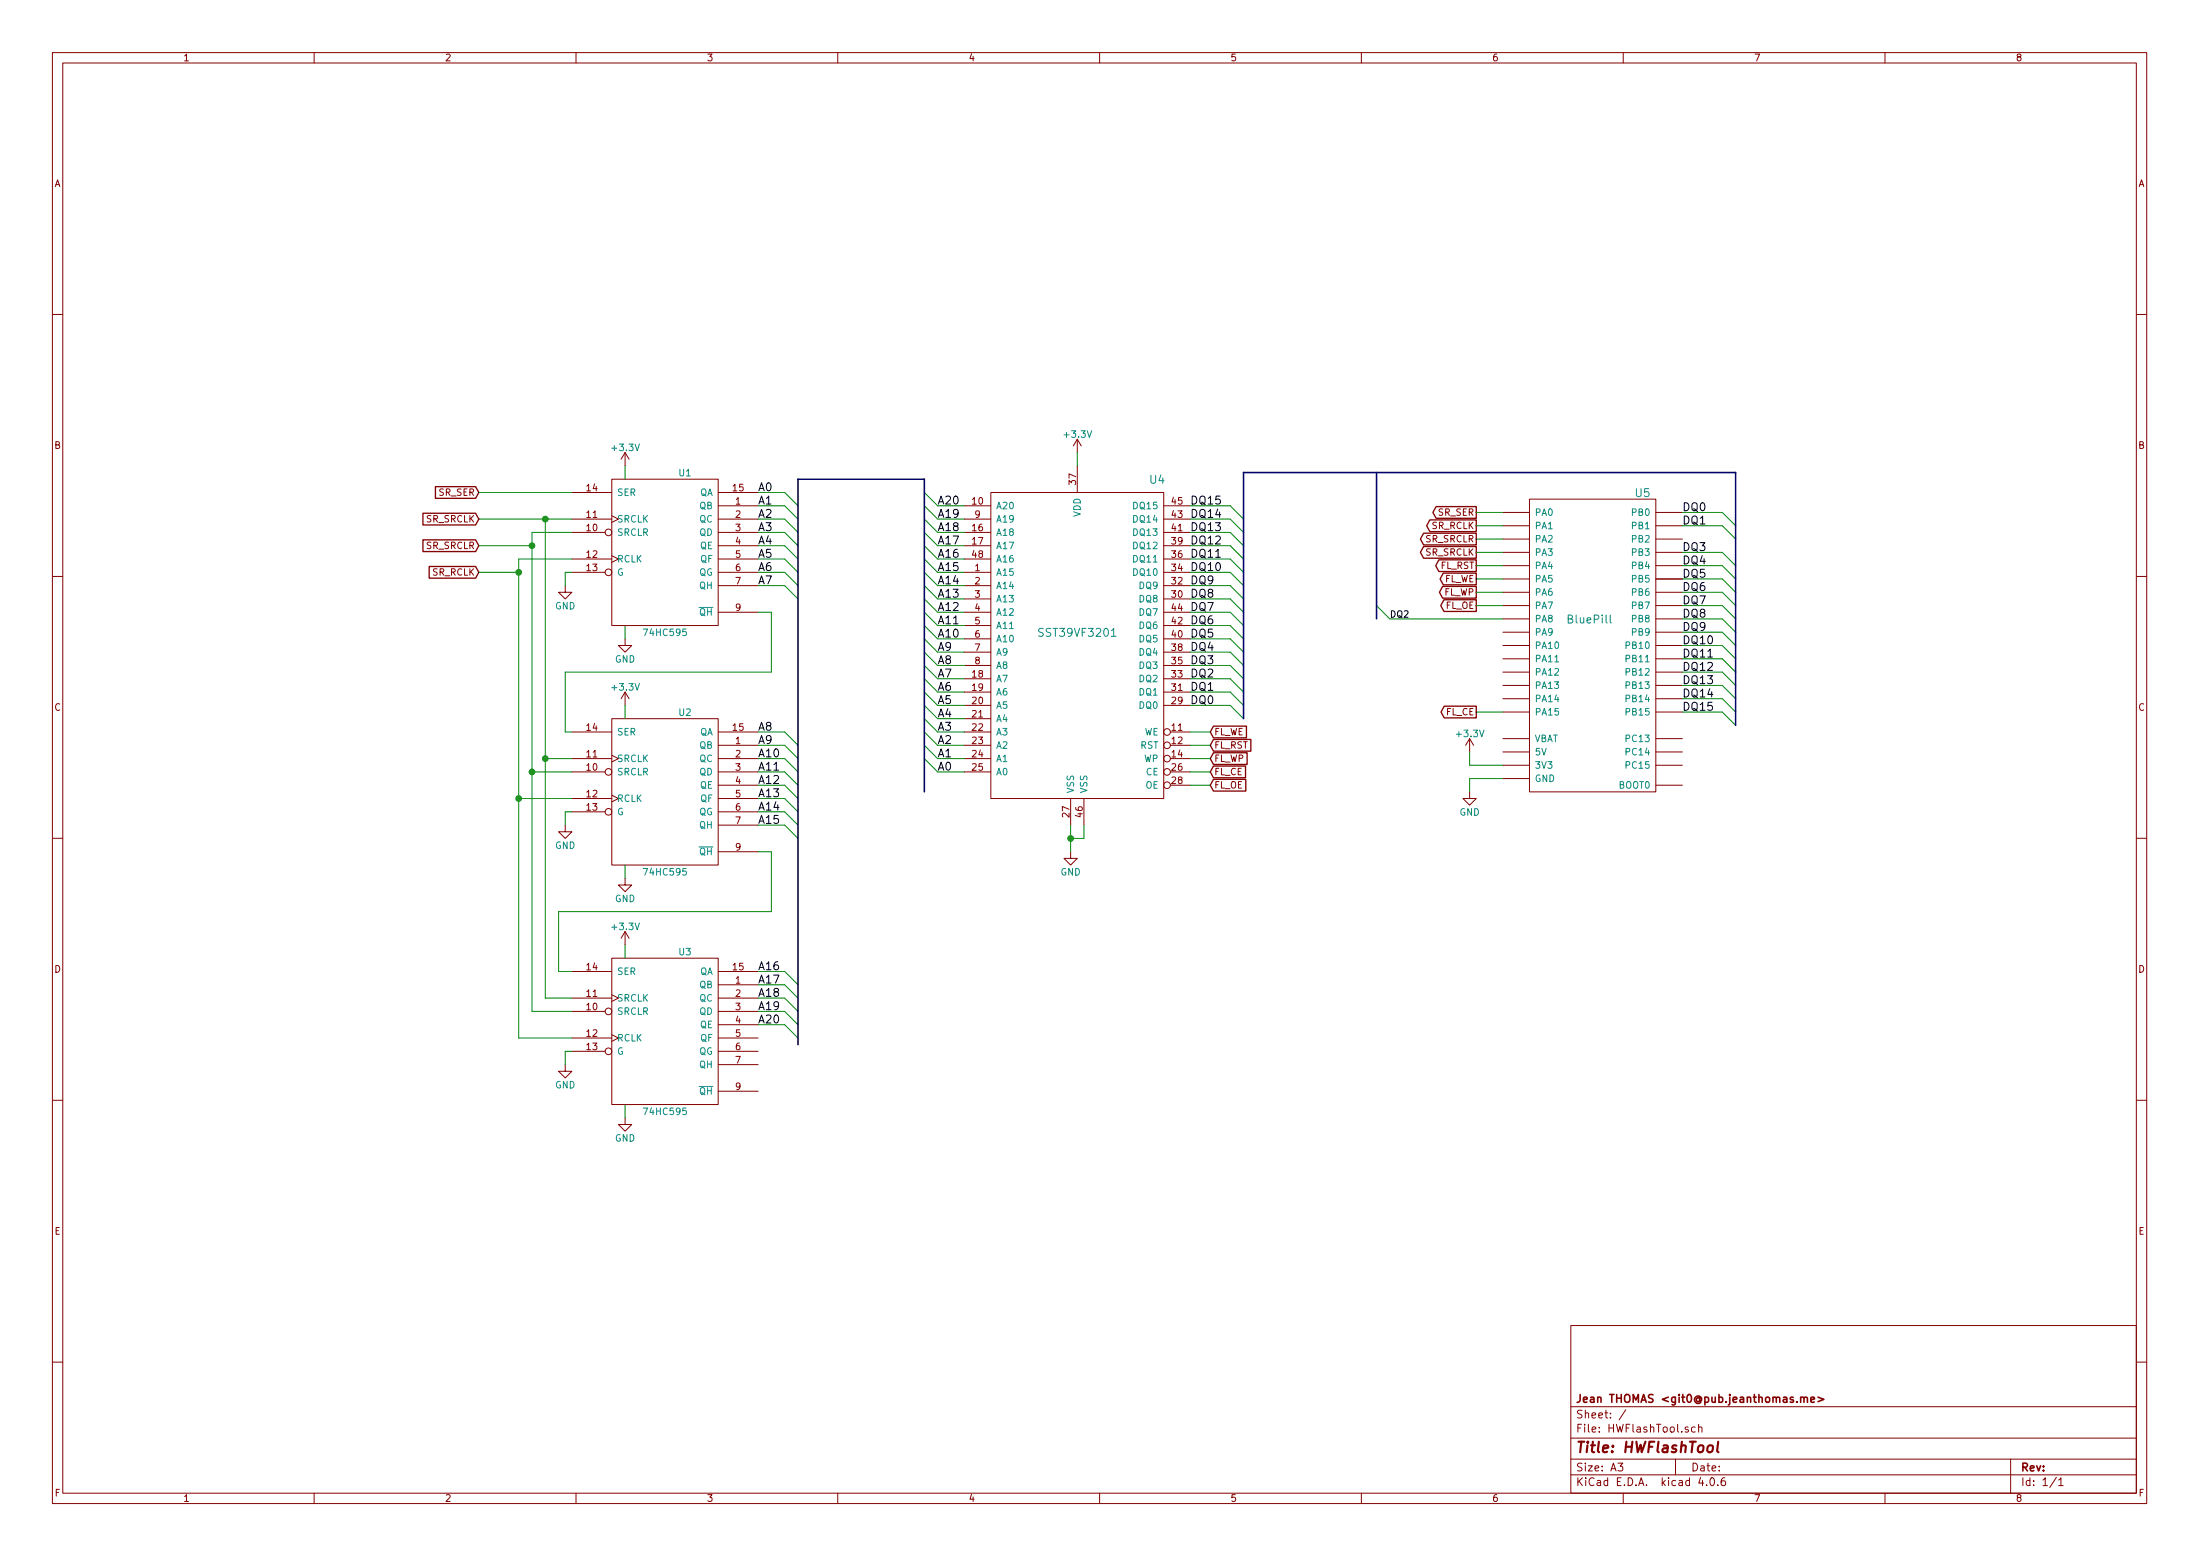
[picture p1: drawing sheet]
<svg xmlns="http://www.w3.org/2000/svg" width="420mm" height="297mm" viewBox="0 0 420 297" stroke-linecap="round" stroke-linejoin="round" font-family="sans-serif">
<g fill="none" stroke="#840000" stroke-width=".19">
<path d="M10 10h400v277h-400zM12 12h396v273.1h-396zM60 10v2M110 10v2M160 10v2M210 10v2M260 10v2M310 10v2M360 10v2M10 60h2M408 60h2M109.2 99.1h7.6"/>
<path d="M109.2 94h7.6M116.8 91.5h20.4v27.9h-20.4zM116.8 98.5l1.3 .6-1.3 .6M119.4 86.4l-.8 1.3M119.4 86.4v2.5M119.4 86.4l.7 1.3M137.2 96.6h7.6M137.2 99.1h7.6M137.2 94h7.6M184.1 96.6h5.1M184.1 99.1h5.1M189.2 94h33v58.4h-33z"/>
<path d="M205.7 83.9v2.5M205.7 88.9v5.1M205.7 83.9l-.7 1.2M205.7 83.9l.8 1.2M222.2 96.6h5.1M222.2 99.1h5.1M287 97.8h5.1M292.1 95.3h24.1v55.9h-24.1zM316.2 97.8h5.1M10 110h2M107.9 111.8v1.3h1.3l-1.3 1.2-1.2-1.2h1.2M109.2 101.6h6.4"/>
<path d="M109.2 106.7h7.6M109.2 109.3h6.4M116.8 106.1l1.3 .6-1.3 .7M137.2 101.6h7.6M137.2 104.2h7.6M137.2 106.7h7.6M137.2 109.3h7.6M137.2 111.8h7.6M137.2 116.9h7.6M184.1 101.6h5.1M184.1 104.2h5.1M184.1 106.7h5.1"/>
<path d="M184.1 109.3h5.1M184.1 111.8h5.1M184.1 116.9h5.1M184.1 114.3h5.1M184.1 119.4h5.1M222.2 101.6h5.1M222.2 104.2h5.1M222.2 106.7h5.1M222.2 109.3h5.1M222.2 111.8h5.1M222.2 116.9h5.1M222.2 114.3h5.1"/>
<path d="M222.2 119.4h5.1M287 100.4h5.1M287 102.9h5.1M287 105.4h5.1M287 108h5.1M287 110.5h5.1M287 113.1h5.1M287 115.6h5.1M287 118.1h5.1M316.2 100.4h5.1M316.2 102.9h5.1M316.2 105.4h5.1"/>
<path d="M316.2 108h5.1M316.2 110.5h5.1M316.2 113.1h5.1M316.2 115.6h5.1M316.2 118.1h5.1M408 110h2M109.2 139.7h7.6M116.8 137.2h20.4v27.9h-20.4zM119.4 122v1.2h1.2l-1.2 1.3-1.3-1.3h1.3M119.4 132.1v2.6M119.4 132.1l-.8 1.3M119.4 132.1l.7 1.3"/>
<path d="M137.2 139.7h7.6M184.1 139.7h5.1M184.1 122h5.1M184.1 124.5h5.1M184.1 127h5.1M184.1 134.7h5.1M184.1 137.2h5.1M184.1 132.1h5.1M184.1 129.6h5.1M222.2 122h5.1M222.2 124.5h5.1M222.2 127h5.1"/>
<path d="M222.2 134.7h5.1M222.2 132.1h5.1M222.2 129.6h5.1M223.5 139.7h3.8M287 123.2h5.1M287 125.8h5.1M287 128.3h5.1M287 130.8h5.1M287 133.4h5.1M287 135.9h5.1M287 120.7h5.1M316.2 123.2h5.1"/>
<path d="M316.2 125.8h5.1M316.2 128.3h5.1M316.2 130.8h5.1M316.2 133.4h5.1M316.2 135.9h5.1M316.2 120.7h5.1M107.9 157.5v1.3h1.3l-1.3 1.3-1.2-1.3h1.2M109.2 144.8h7.6M109.2 147.4h6.4M109.2 152.4h7.6M109.2 155h6.4M116.8 144.2l1.3 .6-1.3 .7"/>
<path d="M116.8 151.8l1.3 .6-1.3 .7M137.2 142.3h7.6M137.2 144.8h7.6M137.2 147.4h7.6M137.2 149.9h7.6M137.2 152.4h7.6M137.2 155h7.6M137.2 157.5h7.6M184.1 142.3h5.1M184.1 144.8h5.1M184.1 147.4h5.1M204.5 152.4v5.1"/>
<path d="M207 152.4v5.1M223.5 142.3h3.8M223.5 144.8h3.8M223.5 147.4h3.8M223.5 149.9h3.8M280.7 151.2v1.2h1.2l-1.2 1.3-1.3-1.3h1.3M280.7 141l-.8 1.3M280.7 141v2.5M280.7 141l.7 1.3M287 146.1h5.1M287 143.5h5.1M287 148.6h5.1"/>
<path d="M287 141h5.1M316.2 149.9h5.1M316.2 146.1h5.1M316.2 143.5h5.1M316.2 141h5.1M10 160h2M119.4 167.7v1.2h1.2l-1.2 1.3-1.3-1.3h1.3M119.4 177.8v2.6M119.4 177.8l-.8 1.3M119.4 177.8l.7 1.3M137.2 162.6h7.6M204.5 162.6v1.3h1.2l-1.2 1.2-1.3-1.2h1.3"/>
<path d="M408 160h2M109.2 190.5h7.6M109.2 193.1h6.4M109.2 198.2h7.6M109.2 185.5h7.6M116.8 182.9h20.4v28h-20.4zM116.8 189.9l1.3 .6-1.3 .7M116.8 197.5l1.3 .7-1.3 .6M137.2 188h7.6M137.2 190.5h7.6M137.2 193.1h7.6M137.2 195.6h7.6"/>
<path d="M137.2 198.2h7.6M137.2 185.5h7.6M10 210h2M107.9 203.2v1.3h1.3l-1.3 1.3-1.2-1.3h1.2M109.2 200.7h6.4M119.4 213.4v1.3h1.2l-1.2 1.2-1.3-1.2h1.3M137.2 200.7h7.6M137.2 203.2h7.6M137.2 208.3h7.6M408 210h2M300 253h108v32.1h-108zM10 260h2"/>
<path d="M300 278.5h108M300 274.5h108M300 268.5h108M309 279.3h.9l-.5 .6 .5 .1v.7l-.2 .1-.7-.1M310.5 269.1l-1.3 2M320 278.5v3M323.7 272.5l-.4-.1-.3 .3 .1 .6 .2 .1 .4-.1M324.4 272.5l.2-.1 .4 .1v.9M324.4 271.9v1.5M384 278.5v6.6M408 260h2M60 285.1v1.9"/>
<path d="M110 285.1v1.9M160 285.1v1.9M210 285.1v1.9M260 285.1v1.9M300 281.5h108M310 285.1v1.9M324.8 282l-.4 1.1h1M325.9 283.5v.1M326.7 282.3l.2-.2a.81 .81 0 0 1 .6 .6 .81 .81 0 0 1-.3 .8l-.1 .1a.79 .79 0 0 1-.4-1.3zM328.1 283.5v.1M329.4 282.1a.59 .59 0 0 0-.7 .6l.1 .8 .2 .1 .5-.1 .1-.5-.2-.3h-.4l-.3 .3M360 285.1v1.9"/>
<path d="M392.7 282l-1.2 2M393.2 282.5l.4-.4v1.5M393.2 283.6h.8"/>
<circle cx="116.2" cy="101.6" r=".63"/>
<circle cx="116.2" cy="109.3" r=".63"/>
<circle cx="222.9" cy="139.7" r=".63"/>
<circle cx="116.2" cy="155" r=".63"/>
<circle cx="116.2" cy="147.4" r=".63"/>
<circle cx="222.9" cy="147.4" r=".63"/>
<circle cx="222.9" cy="149.9" r=".63"/>
<circle cx="222.9" cy="142.3" r=".63"/>
<circle cx="222.9" cy="144.8" r=".63"/>
<circle cx="116.2" cy="193.1" r=".63"/>
<circle cx="116.2" cy="200.7" r=".63"/>
</g>
<path d="M328.1 275.2l-.2 1.7 .3 .3" fill="none" stroke="#840000" stroke-width=".41"/>
<path d="M344.5 266.9a.36 .36 0 0 1 .4-.2 .36 .36 0 0 1 .3 .2v.8M345.8 267.2l.7-.1v-.3l-.5-.1-.2 .2 .1 .7h.6M347.2 266.7l1.1 .4-1.1 .5" fill="none" stroke="#840000" stroke-width=".3"/>
<g fill="none" stroke="#840000" stroke-width=".25">
<path d="M80.8 98h10l.6 1.1-.6 1.1h-10zM83.2 92.9h7.6l.6 1.1-.6 1.1h-7.6zM273.1 99.2h8.8v2.3h-8.8l-.6-1.1zM274.3 96.7h7.6v2.2h-7.6l-.6-1.1zM80.8 103.1h10l.6 1.1-.6 1.1h-10zM82 108.1h8.8l.6 1.2-.6 1.1h-8.8zM271.9 101.8h10v2.2h-10l-.6-1.1zM271.9 104.3h10v2.3h-10l-.6-1.2zM274.8 106.9h7.1v2.2h-7.1l-.6-1.1zM275.5 111.9h6.4v2.3h-6.4l-.6-1.1zM275.6 109.4h6.3v2.2h-6.3l-.6-1.1zM275.8 114.5h6.1v2.2h-6.1l-.6-1.1z"/>
<path d="M231.7 138.6h6.3v2.3h-6.3l-.6-1.2zM275.8 134.8h6.1v2.2h-6.1l-.6-1.1zM231.7 141.2h7.2v2.2h-7.2l-.6-1.1zM231.7 143.7h6.5v2.2h-6.5l-.6-1.1zM231.7 146.2h6.2v2.3h-6.2l-.6-1.1zM231.7 148.8h6.2v2.2h-6.2l-.6-1.1z"/>
</g>
<path d="M307.5 117.4v1.3l.2 .2M212.2 121.5h.9" fill="none" stroke="#008484" stroke-width=".19"/>
<g fill="none" stroke="#008400" stroke-width=".19">
<path d="M91.4 94h17.8M91.4 99.1h17.8M104.1 99.1v91.4h5.1M119.4 88.9v2.6M144.8 94h5.1l2.5 2.6M144.8 99.1h5.1l2.5 2.5M144.8 96.6h5.1l2.5 2.5M176.5 96.6l2.6 2.5h5M176.5 99.1l2.6 2.5h5M176.5 94l2.6 2.6h5M205.7 86.4v2.5M227.3 99.1h7.6l2.6 2.5"/>
<path d="M227.3 96.6h7.6l2.6 2.5M281.9 97.8h5.1M321.3 97.8h7.6l2.6 2.6M91.4 109.3h7.7M91.4 104.2h10.2M109.2 109.3h-1.3v2.5M109.2 101.6h-7.6v91.5h7.6M109.2 106.7h-10.1v91.5h10.1M119.4 119.4v2.6M144.8 106.7h5.1l2.5 2.6M144.8 109.3h5.1l2.5 2.5M144.8 111.8h5.1l2.5 2.5"/>
<path d="M144.8 116.9h2.5v11.4h-39.4v11.4h1.3M144.8 101.6h5.1l2.5 2.6M144.8 104.2h5.1l2.5 2.5M176.5 114.3l2.6 2.6h5M176.5 104.2l2.6 2.5h5M176.5 106.7l2.6 2.6h5M176.5 109.3l2.6 2.5h5M176.5 101.6l2.6 2.6h5M176.5 111.8l2.6 2.5h5M176.5 116.9l2.6 2.5h5M176.5 119.4l2.6 2.6h5M227.3 116.9h7.6l2.6 2.5"/>
<path d="M227.3 101.6h7.6l2.6 2.6M227.3 106.7h7.6l2.6 2.6M227.3 109.3h7.6l2.6 2.5M227.3 111.8h7.6l2.6 2.5M227.3 104.2h7.6l2.6 2.5M227.3 114.3h7.6l2.6 2.6M227.3 119.4h7.6l2.6 2.6M262.9 115.6l2.5 2.5h21.6M281.9 100.4h5.1M281.9 102.9h5.1M281.9 105.4h5.1M281.9 108h5.1"/>
<path d="M281.9 110.5h5.1M281.9 113.1h5.1M281.9 115.6h5.1M321.3 100.4h7.6l2.6 2.5M321.3 105.4h7.6l2.6 2.6M321.3 108h7.6l2.6 2.5M321.3 110.5h7.6l2.6 2.6M321.3 113.1h7.6l2.6 2.5M321.3 115.6h7.6l2.6 2.5M321.3 118.1h7.6l2.6 2.6M119.4 134.7v2.5M144.8 139.7h5.1l2.5 2.6"/>
<path d="M176.5 137.2l2.6 2.5h5M176.5 122l2.6 2.5h5M176.5 124.5l2.6 2.5h5M176.5 127l2.6 2.6h5M176.5 129.6l2.6 2.5h5M176.5 132.1l2.6 2.6h5M176.5 134.7l2.6 2.5h5M176.5 139.7l2.6 2.6h5M227.3 139.7h3.8M227.3 122h7.6l2.6 2.5M227.3 124.5h7.6l2.6 2.5M227.3 127h7.6l2.6 2.6"/>
<path d="M227.3 129.6h7.6l2.6 2.5M227.3 132.1h7.6l2.6 2.6M227.3 134.7h7.6l2.6 2.5M281.9 135.9h5.1M321.3 128.3h7.6l2.6 2.5M321.3 120.7h7.6l2.6 2.5M321.3 123.2h7.6l2.6 2.6M321.3 125.8h7.6l2.6 2.5M321.3 130.8h7.6l2.6 2.6M321.3 133.4h7.6l2.6 2.5M321.3 135.9h7.6l2.6 2.6M99.1 152.4h10.1"/>
<path d="M101.6 147.4h7.6M104.1 144.8h5.1M109.2 155h-1.3v2.5M144.8 144.8h5.1l2.5 2.6M144.8 147.4h5.1l2.5 2.5M144.8 152.4h5.1l2.5 2.6M144.8 142.3h5.1l2.5 2.5M144.8 149.9h5.1l2.5 2.5M144.8 155h5.1l2.5 2.5M144.8 157.5h5.1l2.5 2.6M176.5 142.3l2.6 2.5h5M176.5 144.8l2.6 2.6h5"/>
<path d="M204.5 157.5v5.1M207 157.5v2.6h-2.5M227.3 144.8h3.8M227.3 147.4h3.8M227.3 142.3h3.8M227.3 149.9h3.8M280.7 143.5v2.6h6.3M287 148.6h-6.3v2.6M119.4 165.1v2.6M144.8 162.6h2.5v11.4h-40.6v11.5h2.5M119.4 180.4v2.5M144.8 185.5h5.1l2.5 2.5"/>
<path d="M144.8 190.5h5.1l2.5 2.6M144.8 193.1h5.1l2.5 2.5M144.8 188h5.1l2.5 2.5M144.8 195.6h5.1l2.5 2.6M109.2 200.7h-1.3v2.5M119.4 210.9v2.5"/>
</g>
<g fill="#008400" stroke="#008400" stroke-width=".25">
<circle cx="104.1" cy="144.8" r=".51"/>
<circle cx="101.6" cy="147.4" r=".51"/>
<circle cx="99.1" cy="152.4" r=".51"/>
<circle cx="204.5" cy="160.1" r=".51"/>
<circle cx="104.1" cy="99.1" r=".51"/>
<circle cx="101.6" cy="104.2" r=".51"/>
<circle cx="99.1" cy="109.3" r=".51"/>
</g>
<path d="M262.9 90.2v27.9M237.5 137.2v-47h94v48.3M176.5 151.2v-59.7h-24.1v107.9" fill="none" stroke="#000084" stroke-width=".3"/>
<text font-size="2.8" fill="#840000" x="301" y="277.3">Title: HWFlashTool</text>
<g font-size="2.1">
<text x="144.8" y="93.8">A0</text>
<text x="144.8" y="96.3">A1</text>
<text x="144.8" y="98.8">A2</text>
<text x="144.8" y="101.4">A3</text>
<text x="179.1" y="101.4">A18</text>
<text x="179.1" y="98.8">A19</text>
<text x="179.1" y="96.3">A20</text>
<text x="227.3" y="96.3">DQ15</text>
<text x="227.3" y="98.8">DQ14</text>
<text x="227.3" y="101.4">DQ13</text>
<text x="321.3" y="97.6">DQ0</text>
<text x="321.3" y="100.1">DQ1</text>
<text x="144.8" y="103.9">A4</text>
<text x="144.8" y="106.5">A5</text>
<text x="179.1" y="106.5">A16</text>
<text x="179.1" y="103.9">A17</text>
<text x="227.3" y="103.9">DQ12</text>
<text x="227.3" y="106.5">DQ11</text>
<text x="321.3" y="105.2">DQ3</text>
<text x="321.3" y="107.7">DQ4</text>
<text x="144.8" y="109">A6</text>
<text x="144.8" y="111.5">A7</text>
<text x="179.1" y="111.5">A14</text>
<text x="179.1" y="109">A15</text>
<text x="227.3" y="109">DQ10</text>
<text x="227.3" y="111.5">DQ9</text>
<text x="321.3" y="110.3">DQ5</text>
<text x="321.3" y="112.8">DQ6</text>
<text x="179.1" y="119.2">A11</text>
<text x="179.1" y="116.6">A12</text>
<text x="179.1" y="114.1">A13</text>
<text x="227.3" y="114.1">DQ8</text>
<text x="227.3" y="116.6">DQ7</text>
<text x="227.3" y="119.2">DQ6</text>
<text x="321.3" y="115.4">DQ7</text>
<text x="321.3" y="117.9">DQ8</text>
<text x="179.1" y="124.2">A9</text>
<text x="179.1" y="121.7">A10</text>
<text x="227.3" y="121.7">DQ5</text>
<text x="227.3" y="124.2">DQ4</text>
<text x="321.3" y="120.4">DQ9</text>
<text x="321.3" y="123">DQ10</text>
<text x="321.3" y="125.5">DQ11</text>
<text x="179.1" y="131.9">A6</text>
<text x="179.1" y="129.3">A7</text>
<text x="179.1" y="126.8">A8</text>
<text x="227.3" y="126.8">DQ3</text>
<text x="227.3" y="129.3">DQ2</text>
<text x="227.3" y="131.9">DQ1</text>
<text x="321.3" y="128.1">DQ12</text>
<text x="321.3" y="130.6">DQ13</text>
<text x="179.1" y="136.9">A4</text>
<text x="179.1" y="134.4">A5</text>
<text x="227.3" y="134.4">DQ0</text>
<text x="321.3" y="133.1">DQ14</text>
<text x="321.3" y="135.7">DQ15</text>
<text x="144.8" y="139.5">A8</text>
<text x="144.8" y="142">A9</text>
<text x="179.1" y="142">A2</text>
<text x="179.1" y="139.5">A3</text>
<text x="144.8" y="144.6">A10</text>
<text x="144.8" y="147.1">A11</text>
<text x="144.8" y="149.6">A12</text>
<text x="179.1" y="147.1">A0</text>
<text x="179.1" y="144.6">A1</text>
<text x="144.8" y="152.2">A13</text>
<text x="144.8" y="154.7">A14</text>
<text x="144.8" y="157.3">A15</text>
<text x="144.8" y="185.2">A16</text>
<text x="144.8" y="187.7">A17</text>
<text x="144.8" y="190.3">A18</text>
<text x="144.8" y="192.8">A19</text>
<text x="144.8" y="195.4">A20</text>
</g>
<g font-size="2.1" fill="#008484">
<text x="219.6" y="92.3">U4</text>
<text x="312.3" y="94.9">U5</text>
<text x="299.6" y="119">BluePill</text>
<text x="198.8" y="121.6">SST39VF3201</text>
</g>
<g font-size="2.1" fill="#840000">
<text x="301" y="267.8">Jean THOMAS &lt;git0@pub.jeanthomas.me&gt;</text>
<text x="301" y="273.5">File: HWFlashTool.sch</text>
<text x="301" y="270.8">Sheet: /</text>
<text x="301" y="280.9">Size: A3</text>
<text x="323" y="280.9">Date:</text>
<text x="386" y="280.9">Rev:</text>
<text x="301" y="283.7">KiCad E.D.A. kicad 4.0.6</text>
<text x="386" y="283.7">Id: 1/1</text>
</g>
<g font-size="1.8" fill="#840000">
<text x="35" y="11.7">1</text>
<text x="85" y="11.7">2</text>
<text x="135" y="11.7">3</text>
<text x="185" y="11.7">4</text>
<text x="235" y="11.7">5</text>
<text x="285" y="11.7">6</text>
<text x="335" y="11.7">7</text>
<text x="385" y="11.7">8</text>
<text x="10.4" y="35.7">A</text>
<text x="408.4" y="35.7">A</text>
<text x="10.4" y="85.7">B</text>
<text x="408.4" y="85.7">B</text>
<text x="112.1" y="93.8">14</text>
<text x="140" y="93.8">15</text>
<text x="205.5" y="92.4" transform="rotate(-90 205.5 92.4)">37</text>
<text x="112.1" y="101.4">10</text>
<text x="112.1" y="98.8">11</text>
<text x="140.5" y="96.3">1</text>
<text x="140.5" y="98.8">2</text>
<text x="140.5" y="101.4">3</text>
<text x="185.7" y="96.3">10</text>
<text x="185.7" y="101.4">16</text>
<text x="186.2" y="98.8">9</text>
<text x="223.8" y="101.4">41</text>
<text x="223.8" y="98.8">43</text>
<text x="223.8" y="96.3">45</text>
<text x="112.1" y="106.5">12</text>
<text x="140.5" y="103.9">4</text>
<text x="140.5" y="106.5">5</text>
<text x="185.7" y="103.9">17</text>
<text x="185.7" y="106.5">48</text>
<text x="223.8" y="106.5">36</text>
<text x="223.8" y="103.9">39</text>
<text x="112.1" y="109">13</text>
<text x="140.5" y="109">6</text>
<text x="140.5" y="111.5">7</text>
<text x="186.2" y="109">1</text>
<text x="186.2" y="111.5">2</text>
<text x="223.8" y="111.5">32</text>
<text x="223.8" y="109">34</text>
<text x="140.5" y="116.6">9</text>
<text x="186.2" y="114.1">3</text>
<text x="186.2" y="116.6">4</text>
<text x="186.2" y="119.2">5</text>
<text x="223.8" y="114.1">30</text>
<text x="223.8" y="119.2">42</text>
<text x="223.8" y="116.6">44</text>
<text x="186.2" y="121.7">6</text>
<text x="186.2" y="124.2">7</text>
<text x="223.8" y="121.7">40</text>
<text x="223.8" y="124.2">38</text>
<text x="185.7" y="129.3">18</text>
<text x="185.7" y="131.9">19</text>
<text x="186.2" y="126.8">8</text>
<text x="223.8" y="131.9">31</text>
<text x="223.8" y="129.3">33</text>
<text x="223.8" y="126.8">35</text>
<text x="10.4" y="135.7">C</text>
<text x="185.7" y="134.4">20</text>
<text x="185.7" y="136.9">21</text>
<text x="223.8" y="134.4">29</text>
<text x="408.4" y="135.7">C</text>
<text x="112.1" y="139.5">14</text>
<text x="140" y="139.5">15</text>
<text x="140.5" y="142">1</text>
<text x="185.7" y="139.5">22</text>
<text x="185.7" y="142">23</text>
<text x="223.8" y="139.5">11</text>
<text x="223.8" y="142">12</text>
<text x="112.1" y="147.1">10</text>
<text x="112.1" y="144.6">11</text>
<text x="140.5" y="144.6">2</text>
<text x="140.5" y="147.1">3</text>
<text x="140.5" y="149.6">4</text>
<text x="185.7" y="144.6">24</text>
<text x="185.7" y="147.1">25</text>
<text x="223.8" y="144.6">14</text>
<text x="223.8" y="147.1">26</text>
<text x="223.8" y="149.6">28</text>
<text x="112.1" y="152.2">12</text>
<text x="112.1" y="154.7">13</text>
<text x="140.5" y="152.2">5</text>
<text x="140.5" y="154.7">6</text>
<text x="204.2" y="155.9" transform="rotate(-90 204.2 155.9)">27</text>
<text x="206.8" y="155.9" transform="rotate(-90 206.8 155.9)">46</text>
<text x="140.5" y="157.3">7</text>
<text x="140.5" y="162.3">9</text>
<text x="10.4" y="185.7">D</text>
<text x="112.1" y="185.2">14</text>
<text x="140" y="185.2">15</text>
<text x="408.4" y="185.7">D</text>
<text x="112.1" y="190.3">11</text>
<text x="140.5" y="187.7">1</text>
<text x="140.5" y="190.3">2</text>
<text x="112.1" y="192.8">10</text>
<text x="112.1" y="197.9">12</text>
<text x="140.5" y="192.8">3</text>
<text x="140.5" y="195.4">4</text>
<text x="140.5" y="197.9">5</text>
<text x="112.1" y="200.4">13</text>
<text x="140.5" y="200.4">6</text>
<text x="140.5" y="203">7</text>
<text x="140.5" y="208.1">9</text>
<text x="10.4" y="235.7">E</text>
<text x="408.4" y="235.7">E</text>
<text x="10.5" y="285.7">F</text>
<text x="35" y="286.7">1</text>
<text x="85" y="286.7">2</text>
<text x="135" y="286.7">3</text>
<text x="185" y="286.7">4</text>
<text x="235" y="286.7">5</text>
<text x="285" y="286.7">6</text>
<text x="335" y="286.7">7</text>
<text x="385" y="286.7">8</text>
<text x="408.5" y="285.7">F</text>
</g>
<g font-size="1.8" fill="#008484">
<text x="203.4" y="83.6">+3.3V</text>
<text x="117" y="86.1">+3.3V</text>
<text x="117.9" y="94.7">SER</text>
<text x="129.7" y="90.9">U1</text>
<text x="133.5" y="94.7">QA</text>
<text x="117.9" y="99.7">SRCLK</text>
<text x="133.5" y="97.2">QB</text>
<text x="133.5" y="99.7">QC</text>
<text x="190.2" y="99.7">A19</text>
<text x="190.2" y="97.2">A20</text>
<text x="206.4" y="98.8" transform="rotate(-90 206.4 98.8)">VDD</text>
<text x="216.6" y="99.7">DQ14</text>
<text x="216.6" y="97.2">DQ15</text>
<text x="293.1" y="98.5">PA0</text>
<text x="293.1" y="101">PA1</text>
<text x="311.8" y="98.5">PB0</text>
<text x="311.8" y="101">PB1</text>
<text x="117.9" y="102.3">SRCLR</text>
<text x="117.9" y="107.4">RCLK</text>
<text x="133.5" y="102.3">QD</text>
<text x="133.6" y="104.8">QE</text>
<text x="133.7" y="107.4">QF</text>
<text x="190.2" y="102.3">A18</text>
<text x="190.2" y="104.8">A17</text>
<text x="190.2" y="107.4">A16</text>
<text x="216.6" y="102.3">DQ13</text>
<text x="216.6" y="107.4">DQ11</text>
<text x="216.6" y="104.8">DQ12</text>
<text x="293.1" y="103.5">PA2</text>
<text x="293.1" y="106.1">PA3</text>
<text x="311.8" y="103.5">PB2</text>
<text x="311.8" y="106.1">PB3</text>
<text x="117.9" y="109.9">G</text>
<text x="133.4" y="109.9">QG</text>
<text x="133.5" y="112.4">QH</text>
<text x="190.2" y="109.9">A15</text>
<text x="190.2" y="112.4">A14</text>
<text x="216.6" y="109.9">DQ10</text>
<text x="217.6" y="112.4">DQ9</text>
<text x="293.1" y="108.6">PA4</text>
<text x="293.1" y="111.2">PA5</text>
<text x="293.1" y="113.7">PA6</text>
<text x="311.8" y="108.6">PB4</text>
<text x="311.8" y="111.2">PB5</text>
<text x="311.8" y="113.7">PB6</text>
<text x="106" y="116.3">GND</text>
<text x="133.5" y="117.5">QH</text>
<text x="190.2" y="115">A13</text>
<text x="190.2" y="117.5">A12</text>
<text x="217.6" y="115">DQ8</text>
<text x="217.6" y="117.5">DQ7</text>
<text x="293.1" y="116.2">PA7</text>
<text x="293.1" y="118.8">PA8</text>
<text x="311.8" y="116.2">PB7</text>
<text x="311.8" y="118.8">PB8</text>
<text x="123.3" y="121.4">74HC595</text>
<text x="190.2" y="120.1">A11</text>
<text x="190.2" y="122.6">A10</text>
<text x="190.2" y="125.1">A9</text>
<text x="217.6" y="122.6">DQ5</text>
<text x="217.6" y="120.1">DQ6</text>
<text x="217.6" y="125.1">DQ4</text>
<text x="293.1" y="123.9">PA10</text>
<text x="293.1" y="121.3">PA9</text>
<text x="310.8" y="123.9">PB10</text>
<text x="311.8" y="121.3">PB9</text>
<text x="117" y="131.8">+3.3V</text>
<text x="117.4" y="126.5">GND</text>
<text x="190.2" y="127.7">A8</text>
<text x="190.2" y="130.2">A7</text>
<text x="217.6" y="130.2">DQ2</text>
<text x="217.6" y="127.7">DQ3</text>
<text x="293.1" y="126.4">PA11</text>
<text x="293.1" y="128.9">PA12</text>
<text x="293.1" y="131.5">PA13</text>
<text x="310.8" y="126.4">PB11</text>
<text x="310.8" y="128.9">PB12</text>
<text x="310.8" y="131.5">PB13</text>
<text x="129.7" y="136.6">U2</text>
<text x="190.2" y="135.3">A5</text>
<text x="190.2" y="137.8">A4</text>
<text x="190.2" y="132.8">A6</text>
<text x="217.6" y="132.8">DQ1</text>
<text x="217.6" y="135.3">DQ0</text>
<text x="293.1" y="134">PA14</text>
<text x="293.1" y="136.6">PA15</text>
<text x="310.8" y="134">PB14</text>
<text x="310.8" y="136.6">PB15</text>
<text x="117.9" y="140.4">SER</text>
<text x="133.5" y="142.9">QB</text>
<text x="133.5" y="140.4">QA</text>
<text x="190.2" y="140.4">A3</text>
<text x="190.2" y="142.9">A2</text>
<text x="217.7" y="142.9">RST</text>
<text x="218.4" y="140.4">WE</text>
<text x="278.3" y="140.7">+3.3V</text>
<text x="293.1" y="141.6">VBAT</text>
<text x="310.8" y="141.6">PC13</text>
<text x="117.9" y="148">SRCLR</text>
<text x="117.9" y="145.5">SRCLK</text>
<text x="133.5" y="145.5">QC</text>
<text x="133.5" y="148">QD</text>
<text x="190.2" y="145.5">A1</text>
<text x="190.2" y="148">A0</text>
<text x="218.4" y="145.5">WP</text>
<text x="218.8" y="148">CE</text>
<text x="293.1" y="146.7">3V3</text>
<text x="293.1" y="144.2">5V</text>
<text x="293.1" y="149.3">GND</text>
<text x="310.8" y="144.2">PC14</text>
<text x="310.8" y="146.7">PC15</text>
<text x="117.9" y="153.1">RCLK</text>
<text x="117.9" y="155.6">G</text>
<text x="133.4" y="155.6">QG</text>
<text x="133.6" y="150.5">QE</text>
<text x="133.7" y="153.1">QF</text>
<text x="205.1" y="151.4" transform="rotate(-90 205.1 151.4)">VSS</text>
<text x="207.6" y="151.4" transform="rotate(-90 207.6 151.4)">VSS</text>
<text x="218.7" y="150.5">OE</text>
<text x="278.7" y="155.7">GND</text>
<text x="309.1" y="150.5">BOOT0</text>
<text x="133.5" y="158.2">QH</text>
<text x="106" y="162">GND</text>
<text x="123.3" y="167.1">74HC595</text>
<text x="133.5" y="163.2">QH</text>
<text x="202.5" y="167.1">GND</text>
<text x="117.4" y="172.2">GND</text>
<text x="117" y="177.5">+3.3V</text>
<text x="129.7" y="182.4">U3</text>
<text x="117.9" y="191.2">SRCLK</text>
<text x="117.9" y="186.1">SER</text>
<text x="133.5" y="188.6">QB</text>
<text x="133.5" y="191.2">QC</text>
<text x="133.5" y="186.1">QA</text>
<text x="117.9" y="193.7">SRCLR</text>
<text x="133.5" y="193.7">QD</text>
<text x="133.6" y="196.3">QE</text>
<text x="117.9" y="198.8">RCLK</text>
<text x="117.9" y="201.3">G</text>
<text x="133.4" y="201.3">QG</text>
<text x="133.5" y="203.9">QH</text>
<text x="133.7" y="198.8">QF</text>
<text x="106" y="207.8">GND</text>
<text x="133.5" y="209">QH</text>
<text x="123.3" y="212.8">74HC595</text>
<text x="117.4" y="217.9">GND</text>
</g>
<g font-size="1.7" fill="#840000">
<text x="83.7" y="94.6">SR_SER</text>
<text x="81.3" y="99.7">SR_SRCLK</text>
<text x="273.4" y="101">SR_RCLK</text>
<text x="274.6" y="98.4">SR_SER</text>
<text x="81.3" y="104.8">SR_SRCLR</text>
<text x="272.2" y="103.5">SR_SRCLR</text>
<text x="272.2" y="106.1">SR_SRCLK</text>
<text x="82.5" y="109.9">SR_RCLK</text>
<text x="275" y="108.6">FL_RST</text>
<text x="275.7" y="111.1">FL_WE</text>
<text x="275.7" y="113.7">FL_WP</text>
<text x="275.9" y="116.2">FL_OE</text>
<text x="276" y="136.5">FL_CE</text>
<text x="231.9" y="142.9">FL_RST</text>
<text x="231.9" y="140.3">FL_WE</text>
<text x="231.9" y="145.4">FL_WP</text>
<text x="231.9" y="148">FL_CE</text>
<text x="231.9" y="150.5">FL_OE</text>
</g>
<text font-size="1.7" x="265.4" y="117.9">DQ2</text>
</svg>
